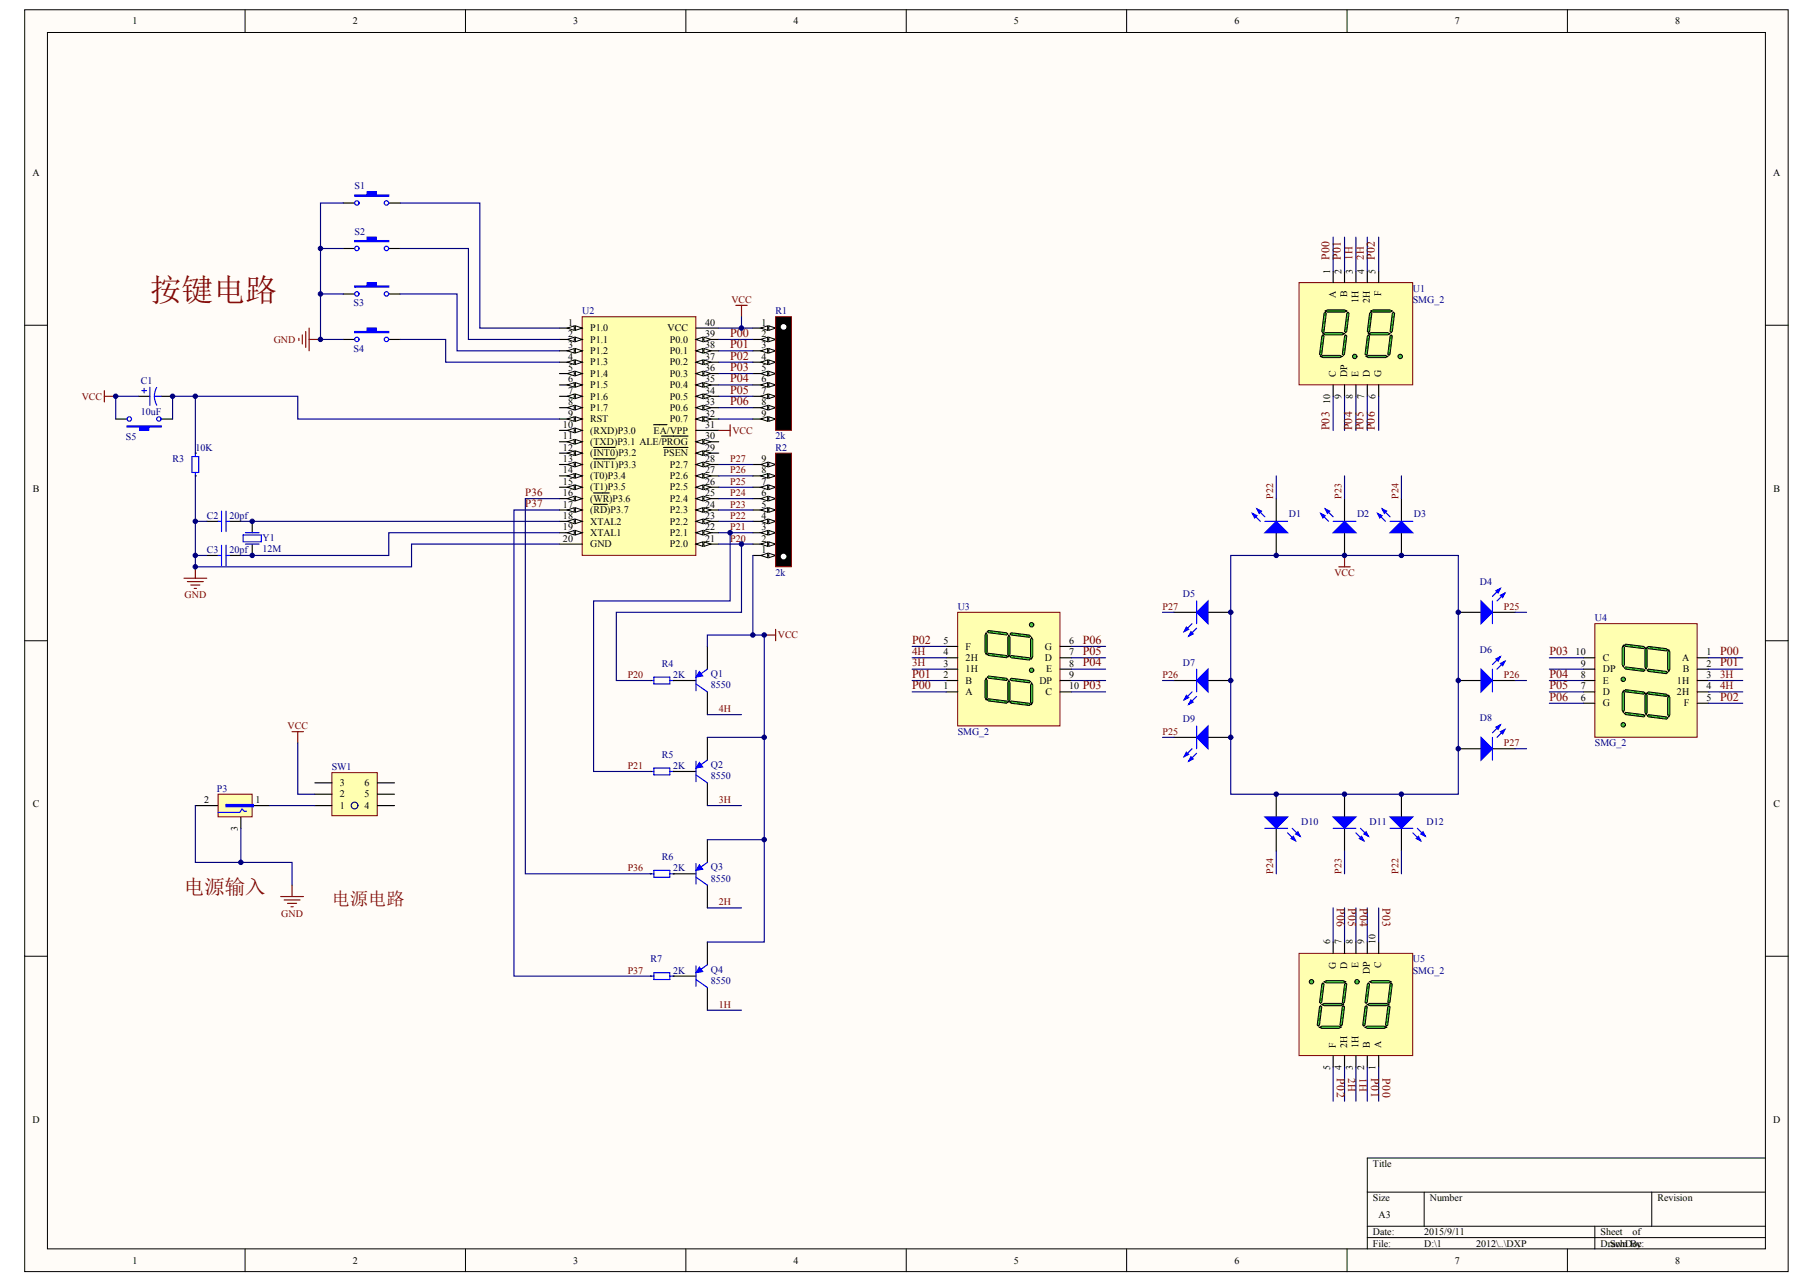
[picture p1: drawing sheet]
<svg xmlns="http://www.w3.org/2000/svg" width="297mm" height="210mm" viewBox="0 0 297 210" stroke-linecap="round" stroke-linejoin="round" font-family="sans-serif">
<g fill="#fffcf8" stroke="#000" stroke-width=".16">
<path d="M4 1.6h288.3v206.3h-288.3z"/>
<path d="M7.8 5.3h280.8v198.9h-280.8z"/>
</g>
<g fill="none" stroke="#000" stroke-width=".16">
<path d="M40.1 1.6v3.7M76.1 1.6v3.7M112.1 1.6v3.7M148.2 1.6v3.7M184.2 1.6v3.7M220.2 1.6v3.7M256.2 1.6v3.7M4 53.2h3.8M288.6 53.2h3.7M4 104.7h3.8M288.6 104.7h3.7M4 156.3h3.8"/>
<path d="M288.6 156.3h3.7M223.5 194.9h65.1M232.8 194.9v5.6M270 194.9v5.6M288.6 189.3h-65.1v14.9M40.1 204.2v3.7M76.1 204.2v3.7M112.1 204.2v3.7M148.2 204.2v3.7M184.2 204.2v3.7M220.2 204.2v3.7M223.5 200.5h65.1"/>
<path d="M223.5 202.3h65.1M256.2 204.2v3.7M260.7 200.5v3.7"/>
</g>
<path d="M106.3 111.2h.1M110.1 111.2h.1M110.1 111.2h3.7M115.6 105.7v3.7M115.6 113.1v3.7" fill="none" stroke="#000" stroke-width=".19"/>
<path d="M106.3 111.2h.6M106.9 110.7h2.6v1.1h-2.6zM109.5 111.2h.6M113.8 109.6v3.3M113.8 111.8l1.8 1.3M115.6 109.4l-1.3 .9" fill="none" stroke="#00f" stroke-width=".19"/>
<path d="M114.3 109.8l.6 .7-1.1 .2z" fill="#00f" stroke="#00f" stroke-width=".16"/>
<path d="M95.2 51.8h18.6v39h-18.6z" fill="#ffffb0" stroke="#800000" stroke-width=".16"/>
<path d="M91.5 53.6h3.7" fill="none" stroke="#000" stroke-width=".19"/>
<g fill="#fffcf8" stroke="#000" stroke-width=".16">
<path d="M94.1 53.3l1.1 .3-1.1 .4z"/>
<path d="M92.8 53.6l1.1-.3v.7z"/>
</g>
<path d="M91.5 55.5h3.7" fill="none" stroke="#000" stroke-width=".19"/>
<g fill="#fffcf8" stroke="#000" stroke-width=".16">
<path d="M94.1 55.1l1.1 .4-1.1 .4z"/>
<path d="M92.8 55.5l1.1-.4v.8z"/>
</g>
<path d="M91.5 57.4h3.7" fill="none" stroke="#000" stroke-width=".19"/>
<g fill="#fffcf8" stroke="#000" stroke-width=".16">
<path d="M94.1 57l1.1 .4-1.1 .3z"/>
<path d="M92.8 57.4l1.1-.4v.7z"/>
</g>
<path d="M91.5 59.2h3.7" fill="none" stroke="#000" stroke-width=".19"/>
<g fill="#fffcf8" stroke="#000" stroke-width=".16">
<path d="M94.1 58.8l1.1 .4-1.1 .4z"/>
<path d="M92.8 59.2l1.1-.4v.8z"/>
</g>
<path d="M91.5 61.1h3.7" fill="none" stroke="#000" stroke-width=".19"/>
<g fill="#fffcf8" stroke="#000" stroke-width=".16">
<path d="M94.1 60.7l1.1 .4-1.1 .3z"/>
<path d="M92.8 61.1l1.1-.4v.7z"/>
</g>
<path d="M91.5 62.9h3.7" fill="none" stroke="#000" stroke-width=".19"/>
<g fill="#fffcf8" stroke="#000" stroke-width=".16">
<path d="M94.1 62.6l1.1 .3-1.1 .4z"/>
<path d="M92.8 62.9l1.1-.3v.7z"/>
</g>
<path d="M91.5 64.8h3.7" fill="none" stroke="#000" stroke-width=".19"/>
<g fill="#fffcf8" stroke="#000" stroke-width=".16">
<path d="M94.1 64.4l1.1 .4-1.1 .4z"/>
<path d="M92.8 64.8l1.1-.4v.8z"/>
</g>
<path d="M91.5 66.6h3.7" fill="none" stroke="#000" stroke-width=".19"/>
<g fill="#fffcf8" stroke="#000" stroke-width=".16">
<path d="M94.1 66.3l1.1 .3-1.1 .4z"/>
<path d="M92.8 66.6l1.1-.3v.7z"/>
</g>
<path d="M91.5 68.5h3.7" fill="none" stroke="#000" stroke-width=".19"/>
<g fill="#fffcf8" stroke="#000" stroke-width=".16">
<path d="M94.1 68.1l1.1 .4-1.1 .4z"/>
<path d="M92.8 68.5l1.1-.4v.8z"/>
</g>
<path d="M91.5 70.4h3.7" fill="none" stroke="#000" stroke-width=".19"/>
<g fill="#fffcf8" stroke="#000" stroke-width=".16">
<path d="M94.1 70l1.1 .4-1.1 .3z"/>
<path d="M92.8 70.4l1.1-.4v.7z"/>
</g>
<path d="M91.5 72.2h3.7" fill="none" stroke="#000" stroke-width=".19"/>
<g fill="#fffcf8" stroke="#000" stroke-width=".16">
<path d="M94.1 71.8l1.1 .4-1.1 .4z"/>
<path d="M92.8 72.2l1.1-.4v.8z"/>
</g>
<path d="M91.5 74.1h3.7" fill="none" stroke="#000" stroke-width=".19"/>
<g fill="#fffcf8" stroke="#000" stroke-width=".16">
<path d="M94.1 73.7l1.1 .4-1.1 .4z"/>
<path d="M92.8 74.1l1.1-.4v.8z"/>
</g>
<path d="M91.5 75.9h3.7M97 73.1h3.6" fill="none" stroke="#000" stroke-width=".19"/>
<g fill="#fffcf8" stroke="#000" stroke-width=".16">
<path d="M94.1 75.6l1.1 .3-1.1 .4z"/>
<path d="M92.8 75.9l1.1-.3v.7z"/>
</g>
<path d="M91.5 77.8h3.7M97 75h3.6" fill="none" stroke="#000" stroke-width=".19"/>
<g fill="#fffcf8" stroke="#000" stroke-width=".16">
<path d="M94.1 77.4l1.1 .4-1.1 .4z"/>
<path d="M92.8 77.8l1.1-.4v.8z"/>
</g>
<path d="M91.5 79.7h3.7" fill="none" stroke="#000" stroke-width=".19"/>
<g fill="#fffcf8" stroke="#000" stroke-width=".16">
<path d="M94.1 79.3l1.1 .4-1.1 .3z"/>
<path d="M92.8 79.7l1.1-.4v.7z"/>
</g>
<path d="M91.5 81.5h3.7" fill="none" stroke="#000" stroke-width=".19"/>
<g fill="#fffcf8" stroke="#000" stroke-width=".16">
<path d="M94.1 81.1l1.1 .4-1.1 .4z"/>
<path d="M92.8 81.5l1.1-.4v.8z"/>
</g>
<path d="M91.5 83.4h3.7M97 80.6h2.6" fill="none" stroke="#000" stroke-width=".19"/>
<g fill="#fffcf8" stroke="#000" stroke-width=".16">
<path d="M94.1 83l1.1 .4-1.1 .3z"/>
<path d="M92.8 83.4l1.1-.4v.7z"/>
</g>
<path d="M91.5 85.2h3.7M97 82.4h2.3" fill="none" stroke="#000" stroke-width=".19"/>
<g fill="#fffcf8" stroke="#000" stroke-width=".16">
<path d="M94.1 84.9l1.1 .3-1.1 .4z"/>
<path d="M92.8 85.2l1.1-.3v.7z"/>
</g>
<path d="M91.5 87.1h3.7" fill="none" stroke="#000" stroke-width=".19"/>
<g fill="#fffcf8" stroke="#000" stroke-width=".16">
<path d="M94.1 86.7l1.1 .4-1.1 .4z"/>
<path d="M92.8 87.1l1.1-.4v.8z"/>
</g>
<path d="M91.5 88.9h3.7M113.8 88.9h3.7" fill="none" stroke="#000" stroke-width=".19"/>
<g fill="#fffcf8" stroke="#000" stroke-width=".16">
<path d="M113.8 88.9l1.1-.3v.7z"/>
<path d="M115.1 88.6l1.1 .3-1.1 .4z"/>
</g>
<path d="M113.8 87.1h3.7" fill="none" stroke="#000" stroke-width=".19"/>
<g fill="#fffcf8" stroke="#000" stroke-width=".16">
<path d="M113.8 87.1l1.1-.4v.8z"/>
<path d="M115.1 86.7l1.1 .4-1.1 .4z"/>
</g>
<path d="M113.8 85.2h3.7" fill="none" stroke="#000" stroke-width=".19"/>
<g fill="#fffcf8" stroke="#000" stroke-width=".16">
<path d="M113.8 85.2l1.1-.3v.7z"/>
<path d="M115.1 84.9l1.1 .3-1.1 .4z"/>
</g>
<path d="M113.8 83.4h3.7" fill="none" stroke="#000" stroke-width=".19"/>
<g fill="#fffcf8" stroke="#000" stroke-width=".16">
<path d="M113.8 83.4l1.1-.4v.7z"/>
<path d="M115.1 83l1.1 .4-1.1 .3z"/>
</g>
<path d="M113.8 81.5h3.7" fill="none" stroke="#000" stroke-width=".19"/>
<g fill="#fffcf8" stroke="#000" stroke-width=".16">
<path d="M113.8 81.5l1.1-.4v.8z"/>
<path d="M115.1 81.1l1.1 .4-1.1 .4z"/>
</g>
<path d="M113.8 79.7h3.7" fill="none" stroke="#000" stroke-width=".19"/>
<g fill="#fffcf8" stroke="#000" stroke-width=".16">
<path d="M113.8 79.7l1.1-.4v.7z"/>
<path d="M115.1 79.3l1.1 .4-1.1 .3z"/>
</g>
<path d="M113.8 77.8h3.7" fill="none" stroke="#000" stroke-width=".19"/>
<g fill="#fffcf8" stroke="#000" stroke-width=".16">
<path d="M113.8 77.8l1.1-.4v.8z"/>
<path d="M115.1 77.4l1.1 .4-1.1 .4z"/>
</g>
<path d="M113.8 75.9h3.7" fill="none" stroke="#000" stroke-width=".19"/>
<g fill="#fffcf8" stroke="#000" stroke-width=".16">
<path d="M113.8 75.9l1.1-.3v.7z"/>
<path d="M115.1 75.6l1.1 .3-1.1 .4z"/>
</g>
<path d="M113.8 74.1h3.7" fill="none" stroke="#000" stroke-width=".19"/>
<g fill="#fffcf8" stroke="#000" stroke-width=".16">
<path d="M113.8 74.1l1.1-.4v.8z"/>
<path d="M115.1 73.7l1.1 .4-1.1 .4z"/>
</g>
<path d="M108.5 73.1h4M113.8 72.2h3.7" fill="none" stroke="#000" stroke-width=".19"/>
<g fill="#fffcf8" stroke="#000" stroke-width=".16">
<path d="M113.8 72.2l1.1-.4v.8z"/>
<path d="M115.1 71.8l1.1 .4-1.1 .4z"/>
</g>
<path d="M106.9 69.4h2.1M108.1 71.3h4.4M113.8 70.4h3.7M113.8 68.5h3.7" fill="none" stroke="#000" stroke-width=".19"/>
<g fill="#fffcf8" stroke="#000" stroke-width=".16">
<path d="M113.8 68.5l1.1-.4v.8z"/>
<path d="M115.1 68.1l1.1 .4-1.1 .4z"/>
</g>
<path d="M113.8 66.6h3.7" fill="none" stroke="#000" stroke-width=".19"/>
<g fill="#fffcf8" stroke="#000" stroke-width=".16">
<path d="M113.8 66.6l1.1-.3v.7z"/>
<path d="M115.1 66.3l1.1 .3-1.1 .4z"/>
</g>
<path d="M113.8 64.8h3.7" fill="none" stroke="#000" stroke-width=".19"/>
<g fill="#fffcf8" stroke="#000" stroke-width=".16">
<path d="M113.8 64.8l1.1-.4v.8z"/>
<path d="M115.1 64.4l1.1 .4-1.1 .4z"/>
</g>
<path d="M113.8 62.9h3.7" fill="none" stroke="#000" stroke-width=".19"/>
<g fill="#fffcf8" stroke="#000" stroke-width=".16">
<path d="M113.8 62.9l1.1-.3v.7z"/>
<path d="M115.1 62.6l1.1 .3-1.1 .4z"/>
</g>
<path d="M113.8 61.1h3.7" fill="none" stroke="#000" stroke-width=".19"/>
<g fill="#fffcf8" stroke="#000" stroke-width=".16">
<path d="M113.8 61.1l1.1-.4v.7z"/>
<path d="M115.1 60.7l1.1 .4-1.1 .3z"/>
</g>
<path d="M113.8 59.2h3.7" fill="none" stroke="#000" stroke-width=".19"/>
<g fill="#fffcf8" stroke="#000" stroke-width=".16">
<path d="M113.8 59.2l1.1-.4v.8z"/>
<path d="M115.1 58.8l1.1 .4-1.1 .4z"/>
</g>
<path d="M113.8 57.4h3.7" fill="none" stroke="#000" stroke-width=".19"/>
<g fill="#fffcf8" stroke="#000" stroke-width=".16">
<path d="M113.8 57.4l1.1-.4v.7z"/>
<path d="M115.1 57l1.1 .4-1.1 .3z"/>
</g>
<path d="M113.8 55.5h3.7" fill="none" stroke="#000" stroke-width=".19"/>
<g fill="#fffcf8" stroke="#000" stroke-width=".16">
<path d="M113.8 55.5l1.1-.4v.8z"/>
<path d="M115.1 55.1l1.1 .4-1.1 .4z"/>
</g>
<g fill="none" stroke="#000" stroke-width=".19">
<path d="M56.1 40.6h1.9M56.1 48.1h1.9M56.1 55.5h1.9M63.6 40.6h1.8M63.6 48.1h1.8M63.6 55.5h1.8M113.8 53.6h3.7M123.1 55.5h3.7M18.9 68.5h1.9M22.6 64.8h1.9M26.4 64.8h1.8M26.4 68.5h1.8"/>
<path d="M31.9 77.8h.1M31.9 74.1h.1M33.8 85.2h1.9M33.8 90.8h1.9M37.5 85.2h1.9M37.5 90.8h1.9M41.2 85.2v1.9M41.2 88.9v1.9"/>
</g>
<g fill="none" stroke="#00f" stroke-width=".19">
<path d="M23.2 63.9h.7M23.6 63.5v.7M24.5 63.3v3M25.2 64.8l.1 .7 .3 .7M25.2 64.8h1.2M25.6 63.3l-.3 .7-.1 .8M31.4 74.6h1.1v2.6h-1.1zM31.9 74.1v.5M31.9 77.2v.6M35.7 85.2h.5M35.7 90.8h.5M36.2 83.6v3.3"/>
<path d="M36.2 89.1v3.4M37 85.2h.5M37 83.6v3.3M37 89.1v3.4M37 90.8h.5M39.7 87.5h3v1.1h-3zM40.1 87.1h2.3M40.1 88.9h2.3"/>
<circle cx="58.3" cy="40.6" r=".36"/>
<circle cx="58.3" cy="48" r=".36"/>
<circle cx="58.3" cy="55.5" r=".36"/>
<circle cx="63.2" cy="40.6" r=".36"/>
<circle cx="63.2" cy="48" r=".36"/>
<circle cx="63.2" cy="55.5" r=".36"/>
<circle cx="21.1" cy="68.5" r=".36"/>
<circle cx="26" cy="68.5" r=".36"/>
</g>
<path d="M52.4 48.1h3.7M56.1 40.6h-3.7v14.9h3.7M22.6 64.8h-3.7v3.7M28.2 68.5v-3.7h20.5v3.7h42.8M31.9 64.8v9.3M31.9 77.8v7.4M31.9 90.8h1.9M33.8 85.2h-1.9v7.5h35.4v-3.8h24.2M39.4 85.2h52.1M91.5 87.1h-27.9v3.7h-24.2" fill="none" stroke="#000080" stroke-width=".19"/>
<g fill="none" stroke="#800000" stroke-width=".19">
<path d="M48.9 55.3v.4M49.4 54.7v1.5M50 54.2v2.6M50.5 53.6v3.8M50.5 55.5h1.9M120.3 49.9h1.8M121.2 49.9v1.9M17.1 63.9v1.8M17.1 64.8h1.8M30.1 94.5h3.7M30.6 95.1h2.6M31.2 95.6h1.5"/>
<path d="M31.7 96.2h.4M31.9 92.7v1.8"/>
</g>
<g fill="#00f" stroke="#00f" stroke-width=".19">
<path d="M20.8 69.6h5.6v.2h-2.1v.6h-1.5v-.6h-2z" fill-rule="evenodd"/>
<path d="M58 39.3h2v-.5h1.5v.5h2.1v.2h-5.6z" fill-rule="evenodd"/>
<path d="M58 46.8h2v-.6h1.5v.6h2.1v.1h-5.6z" fill-rule="evenodd"/>
<path d="M58 54.2h2v-.6h1.5v.6h2.1v.2h-5.6z" fill-rule="evenodd"/>
</g>
<g fill="#fffcf8" stroke="#000" stroke-width=".16">
<path d="M125.7 55.1l1.1 .4-1.1 .4z"/>
<path d="M124.4 55.5l1.1-.4v.8z"/>
</g>
<path d="M123.1 57.4h3.7" fill="none" stroke="#000" stroke-width=".19"/>
<g fill="#fffcf8" stroke="#000" stroke-width=".16">
<path d="M125.7 57l1.1 .4-1.1 .3z"/>
<path d="M124.4 57.4l1.1-.4v.7z"/>
</g>
<path d="M123.1 59.2h3.7" fill="none" stroke="#000" stroke-width=".19"/>
<g fill="#fffcf8" stroke="#000" stroke-width=".16">
<path d="M125.7 58.8l1.1 .4-1.1 .4z"/>
<path d="M124.4 59.2l1.1-.4v.8z"/>
</g>
<path d="M123.1 61.1h3.7" fill="none" stroke="#000" stroke-width=".19"/>
<g fill="#fffcf8" stroke="#000" stroke-width=".16">
<path d="M125.7 60.7l1.1 .4-1.1 .3z"/>
<path d="M124.4 61.1l1.1-.4v.7z"/>
</g>
<path d="M123.1 62.9h3.7" fill="none" stroke="#000" stroke-width=".19"/>
<g fill="#fffcf8" stroke="#000" stroke-width=".16">
<path d="M125.7 62.6l1.1 .3-1.1 .4z"/>
<path d="M124.4 62.9l1.1-.3v.7z"/>
</g>
<path d="M123.1 64.8h3.7" fill="none" stroke="#000" stroke-width=".19"/>
<g fill="#fffcf8" stroke="#000" stroke-width=".16">
<path d="M125.7 64.4l1.1 .4-1.1 .4z"/>
<path d="M124.4 64.8l1.1-.4v.8z"/>
</g>
<path d="M123.1 66.6h3.7" fill="none" stroke="#000" stroke-width=".19"/>
<g fill="#fffcf8" stroke="#000" stroke-width=".16">
<path d="M125.7 66.3l1.1 .3-1.1 .4z"/>
<path d="M124.4 66.6l1.1-.3v.7z"/>
</g>
<path d="M123.1 68.5h3.7" fill="none" stroke="#000" stroke-width=".19"/>
<g fill="#fffcf8" stroke="#000" stroke-width=".16">
<path d="M125.7 68.1l1.1 .4-1.1 .4z"/>
<path d="M124.4 68.5l1.1-.4v.8z"/>
</g>
<path d="M123.1 53.6h3.7" fill="none" stroke="#000" stroke-width=".19"/>
<g fill="#fffcf8" stroke="#000" stroke-width=".16">
<path d="M125.7 53.3l1.1 .3-1.1 .4z"/>
<path d="M124.4 53.6l1.1-.3v.7z"/>
</g>
<path d="M126.8 51.8h2.6v18.5h-2.6z" fill="#000" stroke="#800000" stroke-width=".16"/>
<circle cx="128.1" cy="53.4" r=".18" fill="#fff" stroke="#fff" stroke-width=".56"/>
<path d="M123.1 88.9h3.7" fill="none" stroke="#000" stroke-width=".19"/>
<g fill="#fffcf8" stroke="#000" stroke-width=".16">
<path d="M125.7 88.6l1.1 .3-1.1 .4z"/>
<path d="M124.4 88.9l1.1-.3v.7z"/>
</g>
<path d="M123.1 87.1h3.7" fill="none" stroke="#000" stroke-width=".19"/>
<g fill="#fffcf8" stroke="#000" stroke-width=".16">
<path d="M125.7 86.7l1.1 .4-1.1 .4z"/>
<path d="M124.4 87.1l1.1-.4v.8z"/>
</g>
<path d="M123.1 85.2h3.7" fill="none" stroke="#000" stroke-width=".19"/>
<g fill="#fffcf8" stroke="#000" stroke-width=".16">
<path d="M125.7 84.9l1.1 .3-1.1 .4z"/>
<path d="M124.4 85.2l1.1-.3v.7z"/>
</g>
<path d="M123.1 83.4h3.7" fill="none" stroke="#000" stroke-width=".19"/>
<g fill="#fffcf8" stroke="#000" stroke-width=".16">
<path d="M125.7 83l1.1 .4-1.1 .3z"/>
<path d="M124.4 83.4l1.1-.4v.7z"/>
</g>
<path d="M123.1 81.5h3.7" fill="none" stroke="#000" stroke-width=".19"/>
<g fill="#fffcf8" stroke="#000" stroke-width=".16">
<path d="M125.7 81.1l1.1 .4-1.1 .4z"/>
<path d="M124.4 81.5l1.1-.4v.8z"/>
</g>
<path d="M123.1 79.7h3.7" fill="none" stroke="#000" stroke-width=".19"/>
<g fill="#fffcf8" stroke="#000" stroke-width=".16">
<path d="M125.7 79.3l1.1 .4-1.1 .3z"/>
<path d="M124.4 79.7l1.1-.4v.7z"/>
</g>
<path d="M123.1 77.8h3.7" fill="none" stroke="#000" stroke-width=".19"/>
<g fill="#fffcf8" stroke="#000" stroke-width=".16">
<path d="M125.7 77.4l1.1 .4-1.1 .4z"/>
<path d="M124.4 77.8l1.1-.4v.8z"/>
</g>
<path d="M123.1 75.9h3.7" fill="none" stroke="#000" stroke-width=".19"/>
<g fill="#fffcf8" stroke="#000" stroke-width=".16">
<path d="M125.7 75.6l1.1 .3-1.1 .4z"/>
<path d="M124.4 75.9l1.1-.3v.7z"/>
</g>
<path d="M123.1 90.8h3.7" fill="none" stroke="#000" stroke-width=".19"/>
<g fill="#fffcf8" stroke="#000" stroke-width=".16">
<path d="M125.7 90.4l1.1 .4-1.1 .4z"/>
<path d="M124.4 90.8l1.1-.4v.8z"/>
</g>
<path d="M126.8 74.1h2.6v18.5h-2.6z" fill="#000" stroke="#800000" stroke-width=".16"/>
<circle cx="128.1" cy="91" r=".18" fill="#fff" stroke="#fff" stroke-width=".56"/>
<path d="M212.4 46.2h18.5v16.7h-18.5z" fill="#ffffb0" stroke="#800000" stroke-width=".16"/>
<g fill="#0f0" stroke="#000" stroke-width=".16">
<circle cx="221.5" cy="58.3" r=".36"/>
<circle cx="228.9" cy="58.3" r=".36"/>
</g>
<g fill="#0f0" stroke="#000" stroke-width=".16">
<path d="M215.9 58.3l.4-.2h2.8l.3 .2-.3 .2h-2.8z" fill-rule="evenodd"/>
<path d="M216.3 54.6l.3-.2h2.8l.4 .2-.4 .1h-2.8z" fill-rule="evenodd"/>
<path d="M216.6 50.8l.4-.1h2.8l.4 .1-.4 .2h-2.8z" fill-rule="evenodd"/>
<path d="M220.2 51.2l.2-.2 .1 .2-.3 3-.2 .2-.2-.2z" fill-rule="evenodd"/>
<path d="M216.5 51.2l.1-.2 .2 .2-.3 3-.2 .2-.2-.2z" fill-rule="evenodd"/>
<path d="M216.1 54.9l.2-.2 .2 .2-.4 3-.2 .2-.2-.2z" fill-rule="evenodd"/>
<path d="M219.8 54.9l.2-.2 .2 .2-.4 3-.2 .2-.2-.2z" fill-rule="evenodd"/>
<path d="M223.3 58.3l.4-.2h2.8l.4 .2-.4 .2h-2.8z" fill-rule="evenodd"/>
<path d="M223.7 54.6l.4-.2h2.8l.3 .2-.3 .1h-2.8z" fill-rule="evenodd"/>
<path d="M224.1 50.8l.4-.1h2.7l.4 .1-.4 .2h-2.7z" fill-rule="evenodd"/>
<path d="M227.6 51.2l.2-.2 .2 .2-.4 3-.2 .2-.2-.2z" fill-rule="evenodd"/>
<path d="M223.9 51.2l.2-.2 .2 .2-.4 3-.2 .2-.2-.2z" fill-rule="evenodd"/>
<path d="M223.5 54.9l.2-.2 .2 .2-.4 3-.2 .2-.2-.2z" fill-rule="evenodd"/>
<path d="M227.2 54.9l.2-.2 .2 .2-.4 3-.1 .2-.2-.2z" fill-rule="evenodd"/>
</g>
<path d="M217.9 44.3v1.9M219.8 44.3v1.9M221.7 44.3v1.9M223.5 44.3v1.9M225.4 44.3v1.9M217.9 62.9v1.9M219.8 62.9v1.9M221.7 62.9v1.9M223.5 62.9v1.9M225.4 62.9v1.9" fill="none" stroke="#000" stroke-width=".19"/>
<path d="M217.9 38.8v5.5M219.8 38.8v5.5M221.7 38.8v5.5M223.5 38.8v5.5M225.4 38.8v5.5M217.9 64.8v5.6M219.8 64.8v5.6M221.7 64.8v5.6M223.5 64.8v5.6M225.4 64.8v5.6" fill="none" stroke="#000080" stroke-width=".19"/>
<path d="M260.7 102h16.7v18.5h-16.7z" fill="#ffffb0" stroke="#800000" stroke-width=".16"/>
<g fill="#0f0" stroke="#000" stroke-width=".16">
<circle cx="265.4" cy="111.1" r=".36"/>
<circle cx="265.4" cy="118.5" r=".36"/>
</g>
<g fill="#0f0" stroke="#000" stroke-width=".16">
<path d="M265.4 105.5l.2 .4v2.7l-.2 .4-.2-.4v-2.7z" fill-rule="evenodd"/>
<path d="M269.1 105.9l.2 .3v2.8l-.2 .4-.2-.4v-2.8z" fill-rule="evenodd"/>
<path d="M272.8 106.2l.2 .4v2.8l-.2 .4-.2-.4v-2.8z" fill-rule="evenodd"/>
<path d="M269.3 109.6l.2-.2 2.9 .4 .2 .1-.2 .2-2.9-.3z" fill-rule="evenodd"/>
<path d="M269.3 105.9l.2-.2 2.9 .3 .2 .2-.2 .2-2.9-.4z" fill-rule="evenodd"/>
<path d="M265.6 105.5l.1-.2 3 .4 .2 .2-.2 .1-3-.3z" fill-rule="evenodd"/>
<path d="M265.6 109.2l.1-.2 3 .4 .2 .2-.2 .2-3-.4z" fill-rule="evenodd"/>
<path d="M265.4 112.9l.2 .4v2.8l-.2 .4-.2-.4v-2.8z" fill-rule="evenodd"/>
<path d="M269.1 113.3l.2 .4v2.8l-.2 .3-.2-.3v-2.8z" fill-rule="evenodd"/>
<path d="M272.8 113.7l.2 .3v2.8l-.2 .4-.2-.4v-2.8z" fill-rule="evenodd"/>
<path d="M269.3 117l.2-.2 2.9 .4 .2 .2-.2 .2-2.9-.4z" fill-rule="evenodd"/>
<path d="M269.3 113.3l.2-.2 2.9 .4 .2 .2-.2 .2-2.9-.4z" fill-rule="evenodd"/>
<path d="M265.6 112.9l.1-.2 3 .4 .2 .2-.2 .2-3-.4z" fill-rule="evenodd"/>
<path d="M265.6 116.6l.1-.1 3 .3 .2 .2-.2 .2-3-.4z" fill-rule="evenodd"/>
</g>
<path d="M258.9 111.2h1.8M258.9 113.1h1.8M258.9 109.4h1.8M258.9 107.5h1.8M258.9 115h1.8M277.5 111.2h1.8M277.5 113.1h1.8M277.5 109.4h1.8M277.5 107.5h1.8M277.5 115h1.8" fill="none" stroke="#000" stroke-width=".19"/>
<path d="M253.3 113.1h5.6M253.3 115h5.6M253.3 107.5h5.6M253.3 111.2h5.6M253.3 109.4h5.6M279.3 113.1h5.6M279.3 115h5.6M279.3 107.5h5.6M279.3 111.2h5.6M279.3 109.4h5.6" fill="none" stroke="#000080" stroke-width=".19"/>
<path d="M212.4 155.9h18.5v16.7h-18.5z" fill="#ffffb0" stroke="#800000" stroke-width=".16"/>
<g fill="#0f0" stroke="#000" stroke-width=".16">
<circle cx="221.8" cy="160.5" r=".36"/>
<circle cx="214.4" cy="160.5" r=".36"/>
</g>
<g fill="#0f0" stroke="#000" stroke-width=".16">
<path d="M223.9 160.5l.4-.2h2.8l.3 .2-.3 .2h-2.8z" fill-rule="evenodd"/>
<path d="M223.5 164.2l.4-.2h2.8l.4 .2-.4 .2h-2.8z" fill-rule="evenodd"/>
<path d="M223.1 167.9l.4-.2h2.8l.4 .2-.4 .2h-2.8z" fill-rule="evenodd"/>
<path d="M223.1 164.6l.2-.2 .2 .2-.4 3-.1 .1-.2-.1z" fill-rule="evenodd"/>
<path d="M226.9 164.6l.2-.2 .1 .2-.3 3-.2 .1-.2-.1z" fill-rule="evenodd"/>
<path d="M227.2 160.9l.2-.2 .2 .2-.4 2.9-.1 .2-.2-.2z" fill-rule="evenodd"/>
<path d="M223.5 160.9l.2-.2 .2 .2-.4 2.9-.2 .2-.2-.2z" fill-rule="evenodd"/>
<path d="M216.5 160.5l.3-.2h2.8l.4 .2-.4 .2h-2.8z" fill-rule="evenodd"/>
<path d="M216.1 164.2l.4-.2h2.7l.4 .2-.4 .2h-2.7z" fill-rule="evenodd"/>
<path d="M215.7 167.9l.4-.2h2.8l.3 .2-.3 .2h-2.8z" fill-rule="evenodd"/>
<path d="M215.7 164.6l.2-.2 .2 .2-.4 3-.2 .1-.2-.1z" fill-rule="evenodd"/>
<path d="M219.4 164.6l.2-.2 .2 .2-.4 3-.2 .1-.1-.1z" fill-rule="evenodd"/>
<path d="M219.8 160.9l.2-.2 .2 .2-.4 2.9-.2 .2-.2-.2z" fill-rule="evenodd"/>
<path d="M216.1 160.9l.2-.2 .2 .2-.4 2.9-.2 .2-.2-.2z" fill-rule="evenodd"/>
</g>
<path d="M217.9 154v1.9M219.8 154v1.9M221.7 154v1.9M223.5 154v1.9M225.4 154v1.9M217.9 172.6v1.8M219.8 172.6v1.8M221.7 172.6v1.8M223.5 172.6v1.8M225.4 172.6v1.8" fill="none" stroke="#000" stroke-width=".19"/>
<path d="M217.9 148.4v5.6M219.8 148.4v5.6M221.7 148.4v5.6M223.5 148.4v5.6M225.4 148.4v5.6M217.9 174.4v5.6M219.8 174.4v5.6M221.7 174.4v5.6M223.5 174.4v5.6M225.4 174.4v5.6" fill="none" stroke="#000080" stroke-width=".19"/>
<path d="M156.6 100.1h16.7v18.6h-16.7z" fill="#ffffb0" stroke="#800000" stroke-width=".16"/>
<g fill="#0f0" stroke="#000" stroke-width=".16">
<circle cx="168.6" cy="109.6" r=".36"/>
<circle cx="168.6" cy="102.1" r=".36"/>
</g>
<g fill="#0f0" stroke="#000" stroke-width=".16">
<path d="M168.6 111.6l.2 .4v2.8l-.2 .4-.1-.4v-2.8z" fill-rule="evenodd"/>
<path d="M164.9 111.2l.2 .4v2.8l-.2 .4-.2-.4v-2.8z" fill-rule="evenodd"/>
<path d="M161.2 110.9l.2 .3v2.8l-.2 .4-.2-.4v-2.8z" fill-rule="evenodd"/>
<path d="M161.4 110.7l.2-.2 3 .4 .1 .2-.1 .1-3-.3z" fill-rule="evenodd"/>
<path d="M161.4 114.4l.2-.2 3 .4 .1 .2-.1 .2-3-.4z" fill-rule="evenodd"/>
<path d="M165.1 114.8l.2-.2 3 .4 .2 .2-.2 .1-3-.3z" fill-rule="evenodd"/>
<path d="M165.1 111.1l.2-.2 3 .3 .2 .2-.2 .2-3-.4z" fill-rule="evenodd"/>
<path d="M168.6 104.2l.2 .4v2.7l-.2 .4-.1-.4v-2.7z" fill-rule="evenodd"/>
<path d="M164.9 103.8l.2 .4v2.8l-.2 .3-.2-.3v-2.8z" fill-rule="evenodd"/>
<path d="M161.2 103.4l.2 .4v2.8l-.2 .4-.2-.4v-2.8z" fill-rule="evenodd"/>
<path d="M161.4 103.3l.2-.2 3 .3 .1 .2-.1 .2-3-.4z" fill-rule="evenodd"/>
<path d="M161.4 107l.2-.2 3 .4 .1 .1-.1 .2-3-.3z" fill-rule="evenodd"/>
<path d="M165.1 107.3l.2-.1 3 .3 .2 .2-.2 .2-3-.4z" fill-rule="evenodd"/>
<path d="M165.1 103.6l.2-.2 3 .4 .2 .2-.2 .2-3-.4z" fill-rule="evenodd"/>
</g>
<g fill="none" stroke="#000" stroke-width=".19">
<path d="M56.1 33.2h1.9M63.6 33.2h1.8M208.6 81.5v3.7M208.6 87.1v3.7M219.8 81.5v3.7M219.8 87.1v3.7M229.1 81.5v3.7M229.1 87.1v3.7M154.7 109.4h1.9M154.7 107.5h1.9M154.7 111.2h1.9M154.7 113.1h1.9"/>
<path d="M154.7 105.7h1.9M173.3 109.4h1.9M173.3 107.5h1.9M173.3 111.2h1.9M173.3 113.1h1.9M173.3 105.7h1.9M191.9 111.2h3.7M191.9 100.1h3.7M197.5 111.2h3.7M197.5 100.1h3.7M238.4 111.2h3.7M238.4 100.1h3.7"/>
<path d="M244 111.2h3.7M244 100.1h3.7M106.3 126.1h.1M110.1 126.1h.1M110.1 126.1h3.7M115.6 120.5v3.8M115.6 128v3.7M115.6 137.3v3.7M191.9 120.5h3.7M197.5 120.5h3.7M208.6 129.8v3.8M208.6 135.4v3.7"/>
<path d="M219.8 129.8v3.8M219.8 135.4v3.7M229.1 129.8v3.8M229.1 135.4v3.7M238.4 122.4h3.7M244 122.4h3.7M106.3 142.8h.1M106.3 159.6h.1M110.1 142.8h.1M110.1 159.6h.1M110.1 142.8h3.7M110.1 159.6h3.7"/>
<path d="M115.6 144.7v3.7M115.6 154v3.7M115.6 161.4v3.7"/>
</g>
<g fill="none" stroke="#000080" stroke-width=".19">
<path d="M56.1 33.2h-3.7v7.4M65.4 33.2h13v20.4h13.1M65.4 40.6h11.2v14.9h14.9M65.4 48.1h9.3v9.3h16.8M65.4 55.5h7.5v3.7h18.6M117.5 55.5h5.6M117.5 53.6h5.6M117.5 57.4h5.6M117.5 59.2h5.6M121.2 51.8v1.8M117.5 61.1h5.6M117.5 62.9h5.6"/>
<path d="M117.5 64.8h5.6M117.5 66.6h5.6M117.5 68.5h5.6M117.5 75.9h5.6M117.5 77.8h5.6M117.5 79.7h5.6M208.6 77.8v3.7M219.8 77.8v3.7M229.1 77.8v3.7M91.5 81.5h-5.6v61.3h20.4M91.5 83.4h-7.5v76.2h22.3M117.5 81.5h5.6"/>
<path d="M117.5 83.4h5.6M117.5 85.2h5.6M117.5 87.1h5.6M117.5 88.9h5.6M119.4 87.1v11.1h-22.4v27.9h9.3M121.2 88.9v11.2h-20.4v11.1h5.5M123.1 90.8v13M201.2 90.8h37.2v39h-37.2zM115.6 105.7v-1.9h9.3v50.2h-9.3M115.6 116.8h5.6M149.1 107.5h5.6M149.1 105.7h5.6"/>
<path d="M149.1 113.1h5.6M149.1 109.4h5.6M149.1 111.2h5.6M175.2 107.5h5.5M175.2 105.7h5.5M175.2 113.1h5.5M175.2 109.4h5.5M175.2 111.2h5.5M190 111.2h1.9M190 100.1h1.9M247.7 111.2h1.9M247.7 100.1h1.9"/>
<path d="M115.6 120.5h9.3M115.6 137.3h9.3M115.6 131.7h5.6M190 120.5h1.9M208.6 139.1v3.7M219.8 139.1v3.7M229.1 139.1v3.7M247.7 122.4h1.9M115.6 148.4h5.6M115.6 165.1h5.6"/>
</g>
<g fill="none" stroke="#800000" stroke-width=".19">
<path d="M117.5 70.4h1.9M119.4 69.4v1.9M218.9 92.7h1.8M219.8 90.8v1.9M47.7 119.6h1.9M48.7 119.6v1.9M124.9 103.8h1.9M126.8 102.9v1.8M45.9 146.6h3.7M46.4 147.1h2.6M47 147.7h1.5M47.6 148.2h.3"/>
<path d="M47.7 144.7v1.9"/>
</g>
<g fill="#00f" stroke="#00f" stroke-width=".19">
<path d="M206.8 87.1l1.8-1.9 1.9 1.9z"/>
<path d="M205.5 83.2l.7 .4-.3 .3z"/>
<path d="M204.7 83.9l.8 .4-.4 .4z"/>
<path d="M227.2 87.1l1.9-1.9 1.9 1.9z"/>
<path d="M225.9 83.2l.8 .4-.4 .3z"/>
<path d="M225.2 83.9l.7 .4-.3 .4z"/>
<path d="M217.9 87.1l1.9-1.9 1.9 1.9z"/>
<path d="M216.6 83.2l.8 .4-.4 .3z"/>
<path d="M215.9 83.9l.7 .4-.3 .4z"/>
<path d="M227.2 133.6h3.8l-1.9 1.8z"/>
<path d="M231.5 137.1l.4-.4 .4 .8z"/>
<path d="M232.3 136.3l.3-.3 .4 .7z"/>
<path d="M206.8 133.6h3.7l-1.9 1.8z"/>
<path d="M211.1 137.1l.3-.4 .4 .8z"/>
<path d="M211.8 136.3l.4-.3 .3 .7z"/>
<path d="M217.9 133.6h3.8l-1.9 1.8z"/>
<path d="M222.2 137.1l.4-.4 .4 .8z"/>
<path d="M223 136.3l.3-.3 .4 .7z"/>
<path d="M195.6 120.5l1.9-1.8v3.7z"/>
<path d="M193.9 123l.4 .3-.7 .4z"/>
<path d="M194.7 123.7l.4 .4-.8 .3z"/>
<path d="M195.6 100.1l1.9-1.9v3.8z"/>
<path d="M193.9 102.5l.4 .4-.7 .4z"/>
<path d="M194.7 103.3l.4 .3-.8 .4z"/>
<path d="M195.6 111.2l1.9-1.8v3.7z"/>
<path d="M193.9 113.7l.4 .3-.7 .4z"/>
<path d="M194.7 114.4l.4 .4-.8 .4z"/>
<path d="M242.1 98.2l1.9 1.9-1.9 1.9z"/>
<path d="M245.3 97.3l.7-.4-.3 .8z"/>
<path d="M244.5 96.6l.8-.4-.4 .7z"/>
<path d="M242.1 120.5l1.9 1.9-1.9 1.9z"/>
<path d="M245.3 119.6l.7-.4-.3 .8z"/>
<path d="M244.5 118.9l.8-.4-.4 .7z"/>
<path d="M242.1 109.4l1.9 1.8-1.9 1.9z"/>
<path d="M245.3 108.5l.7-.4-.3 .7z"/>
<path d="M244.5 107.7l.8-.4-.4 .8z"/>
<path d="M58 31.9h2v-.6h1.5v.6h2.1v.2h-5.6z" fill-rule="evenodd"/>
</g>
<g fill="none" stroke="#00f" stroke-width=".19">
<path d="M195.6 98.2v3.8M204.7 83.9l1.3 1.3M205.5 83.2l1.3 1.3M206.8 85.2h3.7M215.9 83.9l1.3 1.3M216.6 83.2l1.3 1.3M217.9 85.2h3.8M225.2 83.9l1.3 1.3M225.9 83.2l1.3 1.3M227.2 85.2h3.8M244 98.2v3.8M245.3 96.2l-1.3 1.3"/>
<path d="M246 96.9l-1.3 1.3M194.9 102l-1.3 1.3M194.9 113.1l-1.3 1.3M195.6 109.4v3.7M195.6 118.7v3.7M195.6 102.7l-1.3 1.3M195.6 113.9l-1.3 1.3M244 109.4v3.7M245.3 118.5l-1.3 1.3M245.3 107.3l-1.3 1.3M246 119.2l-1.3 1.3M246 108.1l-1.3 1.3"/>
<path d="M106.3 126.1h.6M106.9 125.6h2.6v1.1h-2.6zM109.5 126.1h.6M113.8 124.4v3.4M113.8 126.7l1.8 1.3M115.6 124.3l-1.3 .9M194.9 122.4l-1.3 1.3M195.6 123.1l-1.3 1.3M206.8 135.4h3.7M210.5 136.2l1.3 1.3M211.2 135.4l1.3 1.3M217.9 135.4h3.8"/>
<path d="M221.7 136.2l1.3 1.3M222.4 135.4l1.3 1.3M227.2 135.4h3.8M231 136.2l1.3 1.3M231.7 135.4l1.3 1.3M244 120.5v3.8M106.3 142.8h.6M106.3 159.6h.6M106.9 142.3h2.6v1.1h-2.6zM106.9 159h2.6v1.1h-2.6zM109.5 142.8h.6M109.5 159.6h.6"/>
<path d="M113.8 141.2v3.3M113.8 157.9v3.3M113.8 143.4l1.8 1.3M115.6 141l-1.3 .9M115.6 157.7l-1.3 .9M113.8 160.1l1.8 1.3"/>
<circle cx="58.3" cy="33.2" r=".36"/>
<circle cx="63.2" cy="33.2" r=".36"/>
</g>
<g fill="#00f" stroke="#00f" stroke-width=".16">
<path d="M114.3 124.6l.6 .8-1.1 .2z"/>
<path d="M114.3 141.4l.6 .7-1.1 .2z"/>
<path d="M114.3 158.1l.6 .7-1.1 .2z"/>
</g>
<path d="M54.3 126.3h7.4v7h-7.4z" fill="#ffffb0" stroke="#800000" stroke-width=".16"/>
<path d="M31.9 131.7h3.8M39.4 133.6v1.8M40.3 131.7h3.7M51.5 128h2.8M51.5 129.8h2.8M51.5 131.7h2.8M61.7 128h2.8M61.7 129.8h2.8M61.7 131.7h2.8" fill="none" stroke="#000" stroke-width=".19"/>
<g fill="none" stroke="#000080" stroke-width=".19">
<path d="M48.7 121.5v8.3h2.8"/>
<circle cx="58" cy="131.7" r=".55"/>
</g>
<path d="M35.7 129.8h5.5v3.7h-5.5z" fill="#ffffb0" stroke="#800000" stroke-width=".16"/>
<path d="M37 131.5h4.4v.4h-4.4zM37 131.7h4.4M40.3 132.6h-.4l-.3-.3-.4 .5h-3.5" fill="none" stroke="#00f" stroke-width=".19"/>
<path d="M31.9 131.7v9.3h15.8v3.7M39.4 135.4v5.6M44 131.7h7.5" fill="none" stroke="#000080" stroke-width=".19"/>
<g fill="#000080" stroke="#000080" stroke-width=".16">
<circle cx="18.9" cy="64.8" r=".36"/>
<circle cx="28.2" cy="64.8" r=".36"/>
<circle cx="31.9" cy="92.7" r=".36"/>
<circle cx="31.9" cy="90.8" r=".36"/>
<circle cx="31.9" cy="85.2" r=".36"/>
<circle cx="31.9" cy="64.8" r=".36"/>
<circle cx="39.4" cy="141" r=".36"/>
<circle cx="41.2" cy="90.8" r=".36"/>
<circle cx="41.2" cy="85.2" r=".36"/>
<circle cx="52.4" cy="55.5" r=".36"/>
<circle cx="52.4" cy="48" r=".36"/>
<circle cx="52.4" cy="40.6" r=".36"/>
<circle cx="119.3" cy="87.1" r=".36"/>
<circle cx="121.2" cy="88.9" r=".36"/>
<circle cx="121.2" cy="53.6" r=".36"/>
<circle cx="123.1" cy="103.8" r=".36"/>
<circle cx="124.9" cy="137.3" r=".36"/>
<circle cx="124.9" cy="120.5" r=".36"/>
<circle cx="124.9" cy="103.8" r=".36"/>
<circle cx="201.2" cy="120.5" r=".36"/>
<circle cx="201.2" cy="111.2" r=".36"/>
<circle cx="201.2" cy="100.1" r=".36"/>
<circle cx="208.6" cy="129.8" r=".36"/>
<circle cx="208.6" cy="90.8" r=".36"/>
<circle cx="219.8" cy="129.8" r=".36"/>
<circle cx="219.8" cy="90.8" r=".36"/>
<circle cx="229.1" cy="129.8" r=".36"/>
<circle cx="229.1" cy="90.8" r=".36"/>
<circle cx="238.4" cy="122.4" r=".36"/>
<circle cx="238.4" cy="111.2" r=".36"/>
<circle cx="238.4" cy="100.1" r=".36"/>
</g>
<text font-size="5.2" fill="#800000" x="24.5" y="49.2">按键电路</text>
<text font-size="3.3" fill="#800000" x="30.1" y="146.1">电源输入</text>
<text font-size="3" fill="#800000" x="54.3" y="148">电源电路</text>
<g font-size="2" fill="#800000">
<text x="119.4" y="55.1">P00</text>
<text x="119.4" y="56.9">P01</text>
<text x="119.4" y="58.8">P02</text>
<text x="119.4" y="60.6">P03</text>
<text x="119.4" y="62.5">P04</text>
<text x="119.4" y="64.3">P05</text>
<text x="119.4" y="66.2">P06</text>
<text x="149.1" y="105.2">P02</text>
<text x="177" y="107.1">P05</text>
<text x="177" y="105.2">P06</text>
<text x="253.3" y="107.1">P03</text>
<text x="281.2" y="107.1">P00</text>
<text x="149.1" y="112.7">P00</text>
<text x="149.1" y="110.8">P01</text>
<text x="177" y="112.7">P03</text>
<text x="177" y="109">P04</text>
<text x="253.3" y="110.8">P04</text>
<text x="253.3" y="112.7">P05</text>
<text x="281.2" y="109">P01</text>
<text x="253.3" y="114.5">P06</text>
<text x="281.2" y="114.5">P02</text>
</g>
<g font-size="1.9" fill="#800000">
<text x="217.3" y="42.5" transform="rotate(-90 217.3 42.5)">P00</text>
<text x="219.2" y="42.5" transform="rotate(-90 219.2 42.5)">P01</text>
<text x="224.8" y="42.5" transform="rotate(-90 224.8 42.5)">P02</text>
<text x="217.3" y="70.4" transform="rotate(-90 217.3 70.4)">P03</text>
<text x="221" y="70.4" transform="rotate(-90 221 70.4)">P04</text>
<text x="222.9" y="70.4" transform="rotate(-90 222.9 70.4)">P05</text>
<text x="224.8" y="70.4" transform="rotate(-90 224.8 70.4)">P06</text>
<text x="218.6" y="148.4" transform="rotate(90 218.6 148.4)">P06</text>
<text x="220.4" y="148.4" transform="rotate(90 220.4 148.4)">P05</text>
<text x="222.3" y="148.4" transform="rotate(90 222.3 148.4)">P04</text>
<text x="226" y="148.4" transform="rotate(90 226 148.4)">P03</text>
<text x="218.6" y="176.3" transform="rotate(90 218.6 176.3)">P02</text>
<text x="224.1" y="176.3" transform="rotate(90 224.1 176.3)">P01</text>
<text x="226" y="176.3" transform="rotate(90 226 176.3)">P00</text>
</g>
<g font-size="1.8" fill="#800000">
<text x="85.9" y="81.1">P36</text>
<text x="85.9" y="82.9">P37</text>
<text x="149.1" y="107.1">4H</text>
<text x="149.1" y="109">3H</text>
<text x="281.2" y="110.8">3H</text>
<text x="281.2" y="112.7">4H</text>
</g>
<g font-size="1.7" fill="#800000">
<text x="221.1" y="42.5" transform="rotate(-90 221.1 42.5)">1H</text>
<text x="222.9" y="42.5" transform="rotate(-90 222.9 42.5)">2H</text>
<text x="220.4" y="176.3" transform="rotate(90 220.4 176.3)">2H</text>
<text x="222.2" y="176.3" transform="rotate(90 222.2 176.3)">1H</text>
</g>
<g font-size="1.6">
<text x="21.6" y="4">1</text>
<text x="57.7" y="4">2</text>
<text x="93.7" y="4">3</text>
<text x="129.7" y="4">4</text>
<text x="165.8" y="4">5</text>
<text x="201.8" y="4">6</text>
<text x="237.8" y="4">7</text>
<text x="273.9" y="4">8</text>
<text x="5.3" y="28.8">A</text>
<text x="289.9" y="28.8">A</text>
<text x="217.4" y="44.7" transform="rotate(-90 217.4 44.7)">1</text>
<text x="219.3" y="44.7" transform="rotate(-90 219.3 44.7)">2</text>
<text x="221.2" y="44.7" transform="rotate(-90 221.2 44.7)">3</text>
<text x="223" y="44.7" transform="rotate(-90 223 44.7)">4</text>
<text x="224.9" y="44.7" transform="rotate(-90 224.9 44.7)">5</text>
<text x="92.9" y="53.2">1</text>
<text x="115.3" y="53.2">40</text>
<text x="124.5" y="53.2">1</text>
<text x="218.4" y="48.7" transform="rotate(-90 218.4 48.7)">A</text>
<text x="220.2" y="48.6" transform="rotate(-90 220.2 48.6)">B</text>
<text x="222.1" y="49.5" transform="rotate(-90 222.1 49.5)">1H</text>
<text x="224" y="49.5" transform="rotate(-90 224 49.5)">2H</text>
<text x="225.8" y="48.4" transform="rotate(-90 225.8 48.4)">F</text>
<text x="92.9" y="55.1">2</text>
<text x="92.9" y="57">3</text>
<text x="92.9" y="58.8">4</text>
<text x="96.5" y="54.2">P1.0</text>
<text x="96.5" y="56">P1.1</text>
<text x="96.5" y="57.9">P1.2</text>
<text x="96.5" y="59.7">P1.3</text>
<text x="109.1" y="54.2">VCC</text>
<text x="109.5" y="59.7">P0.2</text>
<text x="109.5" y="57.9">P0.1</text>
<text x="109.5" y="56">P0.0</text>
<text x="115.3" y="58.8">37</text>
<text x="115.3" y="57">38</text>
<text x="115.3" y="55.1">39</text>
<text x="124.5" y="55.1">2</text>
<text x="124.5" y="57">3</text>
<text x="124.5" y="58.8">4</text>
<text x="92.9" y="60.7">5</text>
<text x="92.9" y="62.5">6</text>
<text x="92.9" y="64.4">7</text>
<text x="96.5" y="61.6">P1.4</text>
<text x="96.5" y="63.5">P1.5</text>
<text x="96.5" y="65.3">P1.6</text>
<text x="109.5" y="65.3">P0.5</text>
<text x="109.5" y="63.5">P0.4</text>
<text x="109.5" y="61.6">P0.3</text>
<text x="115.3" y="64.4">34</text>
<text x="115.3" y="62.5">35</text>
<text x="115.3" y="60.7">36</text>
<text x="124.5" y="60.7">5</text>
<text x="124.5" y="62.5">6</text>
<text x="124.5" y="64.4">7</text>
<text x="218.4" y="61.6" transform="rotate(-90 218.4 61.6)">C</text>
<text x="219.3" y="65.3" transform="rotate(-90 219.3 65.3)">9</text>
<text x="220.2" y="61.6" transform="rotate(-90 220.2 61.6)">DP</text>
<text x="221.2" y="65.3" transform="rotate(-90 221.2 65.3)">8</text>
<text x="222.1" y="61.6" transform="rotate(-90 222.1 61.6)">E</text>
<text x="223" y="65.3" transform="rotate(-90 223 65.3)">7</text>
<text x="224" y="61.6" transform="rotate(-90 224 61.6)">D</text>
<text x="224.9" y="65.3" transform="rotate(-90 224.9 65.3)">6</text>
<text x="225.8" y="61.6" transform="rotate(-90 225.8 61.6)">G</text>
<text x="92" y="70">10</text>
<text x="92" y="71.8">11</text>
<text x="92.9" y="66.2">8</text>
<text x="92.9" y="68.1">9</text>
<text x="96.5" y="67.2">P1.7</text>
<text x="96.5" y="69">RST</text>
<text x="96.5" y="70.9">(RXD)P3.0</text>
<text x="106.9" y="70.9">EA/VPP</text>
<text x="109.5" y="69">P0.7</text>
<text x="109.5" y="67.2">P0.6</text>
<text x="115.3" y="71.8">30</text>
<text x="115.3" y="70">31</text>
<text x="115.3" y="68.1">32</text>
<text x="115.3" y="66.2">33</text>
<text x="124.5" y="66.2">8</text>
<text x="124.5" y="68.1">9</text>
<text x="217.4" y="66.1" transform="rotate(-90 217.4 66.1)">10</text>
<text x="92" y="73.7">12</text>
<text x="92" y="75.5">13</text>
<text x="92" y="77.4">14</text>
<text x="96.5" y="72.7">(TXD)P3.1 ALE/PROG</text>
<text x="96.5" y="74.6">(INT0)P3.2</text>
<text x="96.5" y="76.5">(INT1)P3.3</text>
<text x="108.5" y="74.6">PSEN</text>
<text x="109.5" y="76.5">P2.7</text>
<text x="115.3" y="77.4">27</text>
<text x="115.3" y="75.5">28</text>
<text x="115.3" y="73.7">29</text>
<text x="124.5" y="77.4">8</text>
<text x="124.5" y="75.5">9</text>
<text x="5.4" y="80.4">B</text>
<text x="92" y="79.3">15</text>
<text x="92" y="81.1">16</text>
<text x="92" y="83">17</text>
<text x="96.5" y="78.3">(T0)P3.4</text>
<text x="96.5" y="80.2">(T1)P3.5</text>
<text x="96.5" y="82">(WR)P3.6</text>
<text x="96.5" y="83.9">(RD)P3.7</text>
<text x="109.5" y="83.9">P2.3</text>
<text x="109.5" y="82">P2.4</text>
<text x="109.5" y="80.2">P2.5</text>
<text x="109.5" y="78.3">P2.6</text>
<text x="115.3" y="83">24</text>
<text x="115.3" y="81.1">25</text>
<text x="115.3" y="79.3">26</text>
<text x="124.5" y="83">5</text>
<text x="124.5" y="81.1">6</text>
<text x="124.5" y="79.3">7</text>
<text x="289.9" y="80.4">B</text>
<text x="92" y="84.8">18</text>
<text x="92" y="86.7">19</text>
<text x="92" y="88.5">20</text>
<text x="96.5" y="85.8">XTAL2</text>
<text x="96.5" y="87.6">XTAL1</text>
<text x="96.5" y="89.5">GND</text>
<text x="109.5" y="89.5">P2.0</text>
<text x="109.5" y="87.6">P2.1</text>
<text x="109.5" y="85.8">P2.2</text>
<text x="115.3" y="88.5">21</text>
<text x="115.3" y="86.7">22</text>
<text x="115.3" y="84.8">23</text>
<text x="124.5" y="88.5">2</text>
<text x="124.5" y="86.7">3</text>
<text x="124.5" y="84.8">4</text>
<text x="124.5" y="90.4">1</text>
<text x="154.3" y="107.1">4</text>
<text x="154.3" y="105.3">5</text>
<text x="157.9" y="106.2">F</text>
<text x="170.8" y="106.2">G</text>
<text x="174.8" y="107.1">7</text>
<text x="174.8" y="105.3">6</text>
<text x="257.6" y="107.1">10</text>
<text x="279" y="107.1">1</text>
<text x="154.3" y="112.7">1</text>
<text x="154.3" y="109">3</text>
<text x="154.3" y="110.8">2</text>
<text x="157.9" y="108.1">2H</text>
<text x="157.9" y="113.6">A</text>
<text x="157.9" y="109.9">1H</text>
<text x="157.9" y="111.8">B</text>
<text x="169.9" y="111.8">DP</text>
<text x="170.8" y="108.1">D</text>
<text x="170.9" y="113.6">C</text>
<text x="171" y="109.9">E</text>
<text x="174.8" y="109">8</text>
<text x="174.8" y="110.8">9</text>
<text x="174.8" y="112.7">10</text>
<text x="258.4" y="110.8">8</text>
<text x="258.4" y="112.7">7</text>
<text x="258.4" y="109">9</text>
<text x="262" y="111.8">E</text>
<text x="262" y="113.6">D</text>
<text x="262" y="109.9">DP</text>
<text x="262" y="108.1">C</text>
<text x="274.2" y="113.6">2H</text>
<text x="274.2" y="111.8">1H</text>
<text x="275" y="108.1">A</text>
<text x="275.1" y="109.9">B</text>
<text x="279" y="112.7">4</text>
<text x="279" y="110.8">3</text>
<text x="279" y="109">2</text>
<text x="258.4" y="114.6">6</text>
<text x="262" y="115.5">G</text>
<text x="275.3" y="115.5">F</text>
<text x="279" y="114.6">5</text>
<text x="5.4" y="132">C</text>
<text x="33.3" y="131.3">2</text>
<text x="41.8" y="131.3">1</text>
<text x="55.6" y="128.5">3</text>
<text x="55.6" y="130.4">2</text>
<text x="59.6" y="130.4">5</text>
<text x="59.6" y="128.5">6</text>
<text x="289.9" y="132">C</text>
<text x="38.9" y="135.9" transform="rotate(-90 38.9 135.9)">3</text>
<text x="55.6" y="132.2">1</text>
<text x="59.6" y="132.2">4</text>
<text x="217.4" y="154.4" transform="rotate(-90 217.4 154.4)">6</text>
<text x="219.3" y="154.4" transform="rotate(-90 219.3 154.4)">7</text>
<text x="221.2" y="154.4" transform="rotate(-90 221.2 154.4)">8</text>
<text x="223" y="154.4" transform="rotate(-90 223 154.4)">9</text>
<text x="224.9" y="154.4" transform="rotate(-90 224.9 154.4)">10</text>
<text x="218.4" y="158.4" transform="rotate(-90 218.4 158.4)">G</text>
<text x="220.2" y="158.4" transform="rotate(-90 220.2 158.4)">D</text>
<text x="222.1" y="158.2" transform="rotate(-90 222.1 158.2)">E</text>
<text x="224" y="159.3" transform="rotate(-90 224 159.3)">DP</text>
<text x="225.8" y="158.3" transform="rotate(-90 225.8 158.3)">C</text>
<text x="218.4" y="171.3" transform="rotate(-90 218.4 171.3)">F</text>
<text x="220.2" y="171.3" transform="rotate(-90 220.2 171.3)">2H</text>
<text x="222.1" y="171.3" transform="rotate(-90 222.1 171.3)">1H</text>
<text x="224" y="171.3" transform="rotate(-90 224 171.3)">B</text>
<text x="225.8" y="171.3" transform="rotate(-90 225.8 171.3)">A</text>
<text x="217.4" y="174.9" transform="rotate(-90 217.4 174.9)">5</text>
<text x="219.3" y="174.9" transform="rotate(-90 219.3 174.9)">4</text>
<text x="221.2" y="174.9" transform="rotate(-90 221.2 174.9)">3</text>
<text x="223" y="174.9" transform="rotate(-90 223 174.9)">2</text>
<text x="224.9" y="174.9" transform="rotate(-90 224.9 174.9)">1</text>
<text x="5.3" y="183.6">D</text>
<text x="289.9" y="183.6">D</text>
<text x="224.5" y="190.8">Title</text>
<text x="224.5" y="196.3">Size</text>
<text x="233.8" y="196.3">Number</text>
<text x="271" y="196.3">Revision</text>
<text x="224.5" y="201.9">Date:</text>
<text x="224.5" y="203.8">File:</text>
<text x="225.4" y="199.1">A3</text>
<text x="232.8" y="201.9">2015/9/11</text>
<text x="232.8" y="203.8">D:\1</text>
<text x="241.3" y="203.8">2012\..\DXP</text>
<text x="261.7" y="201.9">Sheet</text>
<text x="261.7" y="203.8">Drawn oc</text>
<text x="262.8" y="203.8">.SchDBy:</text>
<text x="266.9" y="201.9">of</text>
<text x="21.6" y="206.6">1</text>
<text x="57.7" y="206.6">2</text>
<text x="93.7" y="206.6">3</text>
<text x="129.7" y="206.6">4</text>
<text x="165.8" y="206.6">5</text>
<text x="201.8" y="206.6">6</text>
<text x="237.8" y="206.6">7</text>
<text x="273.9" y="206.6">8</text>
</g>
<g font-size="1.6" fill="#000080">
<text x="58" y="30.9">S1</text>
<text x="58" y="38.4">S2</text>
<text x="231" y="47.7">U1</text>
<text x="57.8" y="50.1">S3</text>
<text x="95.2" y="51.4">U2</text>
<text x="126.8" y="51.4">R1</text>
<text x="231" y="49.5">SMG_2</text>
<text x="57.8" y="57.5">S4</text>
<text x="23" y="62.7">C1</text>
<text x="23" y="67.9">10uF</text>
<text x="126.8" y="71.8">2k</text>
<text x="20.6" y="72">S5</text>
<text x="28.2" y="75.5">R3</text>
<text x="31.9" y="73.7">10K</text>
<text x="126.8" y="73.7">R2</text>
<text x="33.8" y="84.8">C2</text>
<text x="37.5" y="84.8">20pf</text>
<text x="42.9" y="88.4">Y1</text>
<text x="210.7" y="84.5">D1</text>
<text x="221.8" y="84.5">D2</text>
<text x="231.1" y="84.5">D3</text>
<text x="33.8" y="90.4">C3</text>
<text x="37.5" y="90.4">20pf</text>
<text x="42.9" y="90.2">12M</text>
<text x="126.8" y="94.1">2k</text>
<text x="241.9" y="95.6">D4</text>
<text x="156.6" y="99.7">U3</text>
<text x="193.4" y="97.7">D5</text>
<text x="260.7" y="101.6">U4</text>
<text x="241.9" y="106.8">D6</text>
<text x="108.2" y="109">R4</text>
<text x="110.1" y="110.8">2K</text>
<text x="116.2" y="110.7">Q1</text>
<text x="116.2" y="112.5">8550</text>
<text x="193.4" y="108.8">D7</text>
<text x="193.4" y="118.1">D9</text>
<text x="241.9" y="117.9">D8</text>
<text x="54.3" y="125.9">SW1</text>
<text x="108.2" y="123.9">R5</text>
<text x="110.1" y="125.7">2K</text>
<text x="116.2" y="125.5">Q2</text>
<text x="156.6" y="120.1">SMG_2</text>
<text x="260.7" y="122">SMG_2</text>
<text x="35.5" y="129.4">P3</text>
<text x="116.2" y="127.4">8550</text>
<text x="212.7" y="134.8">D10</text>
<text x="223.9" y="134.8">D11</text>
<text x="233.2" y="134.8">D12</text>
<text x="108.2" y="140.6">R6</text>
<text x="110.1" y="142.4">2K</text>
<text x="116.2" y="142.3">Q3</text>
<text x="116.2" y="144.1">8550</text>
<text x="106.3" y="157.3">R7</text>
<text x="110.1" y="159.2">2K</text>
<text x="116.2" y="159">Q4</text>
<text x="116.2" y="160.8">8550</text>
<text x="231" y="157.3">U5</text>
<text x="231" y="159.2">SMG_2</text>
</g>
<g font-size="1.6" fill="#800000">
<text x="119.6" y="49.5">VCC</text>
<text x="44.8" y="56">GND</text>
<text x="13.4" y="65.3">VCC</text>
<text x="119.7" y="70.9">VCC</text>
<text x="119.4" y="77.4">P26</text>
<text x="119.4" y="75.5">P27</text>
<text x="119.4" y="83">P23</text>
<text x="119.4" y="81.1">P24</text>
<text x="119.4" y="79.3">P25</text>
<text x="208.1" y="81.5" transform="rotate(-90 208.1 81.5)">P22</text>
<text x="219.3" y="81.5" transform="rotate(-90 219.3 81.5)">P23</text>
<text x="228.6" y="81.5" transform="rotate(-90 228.6 81.5)">P24</text>
<text x="119.4" y="88.5">P20</text>
<text x="119.4" y="86.7">P21</text>
<text x="119.4" y="84.8">P22</text>
<text x="218.1" y="94.1">VCC</text>
<text x="30.2" y="97.8">GND</text>
<text x="190" y="99.7">P27</text>
<text x="245.8" y="99.7">P25</text>
<text x="127.2" y="104.3">VCC</text>
<text x="102.6" y="110.8">P20</text>
<text x="190" y="110.8">P26</text>
<text x="245.8" y="110.8">P26</text>
<text x="47" y="119.2">VCC</text>
<text x="117.5" y="116.4">4H</text>
<text x="102.6" y="125.7">P21</text>
<text x="190" y="120.1">P25</text>
<text x="245.8" y="122">P27</text>
<text x="117.5" y="131.3">3H</text>
<text x="102.6" y="142.4">P36</text>
<text x="208.1" y="142.8" transform="rotate(-90 208.1 142.8)">P24</text>
<text x="219.3" y="142.8" transform="rotate(-90 219.3 142.8)">P23</text>
<text x="228.6" y="142.8" transform="rotate(-90 228.6 142.8)">P22</text>
<text x="46" y="149.9">GND</text>
<text x="117.5" y="148">2H</text>
<text x="102.6" y="159.2">P37</text>
<text x="117.5" y="164.7">1H</text>
</g>
</svg>
